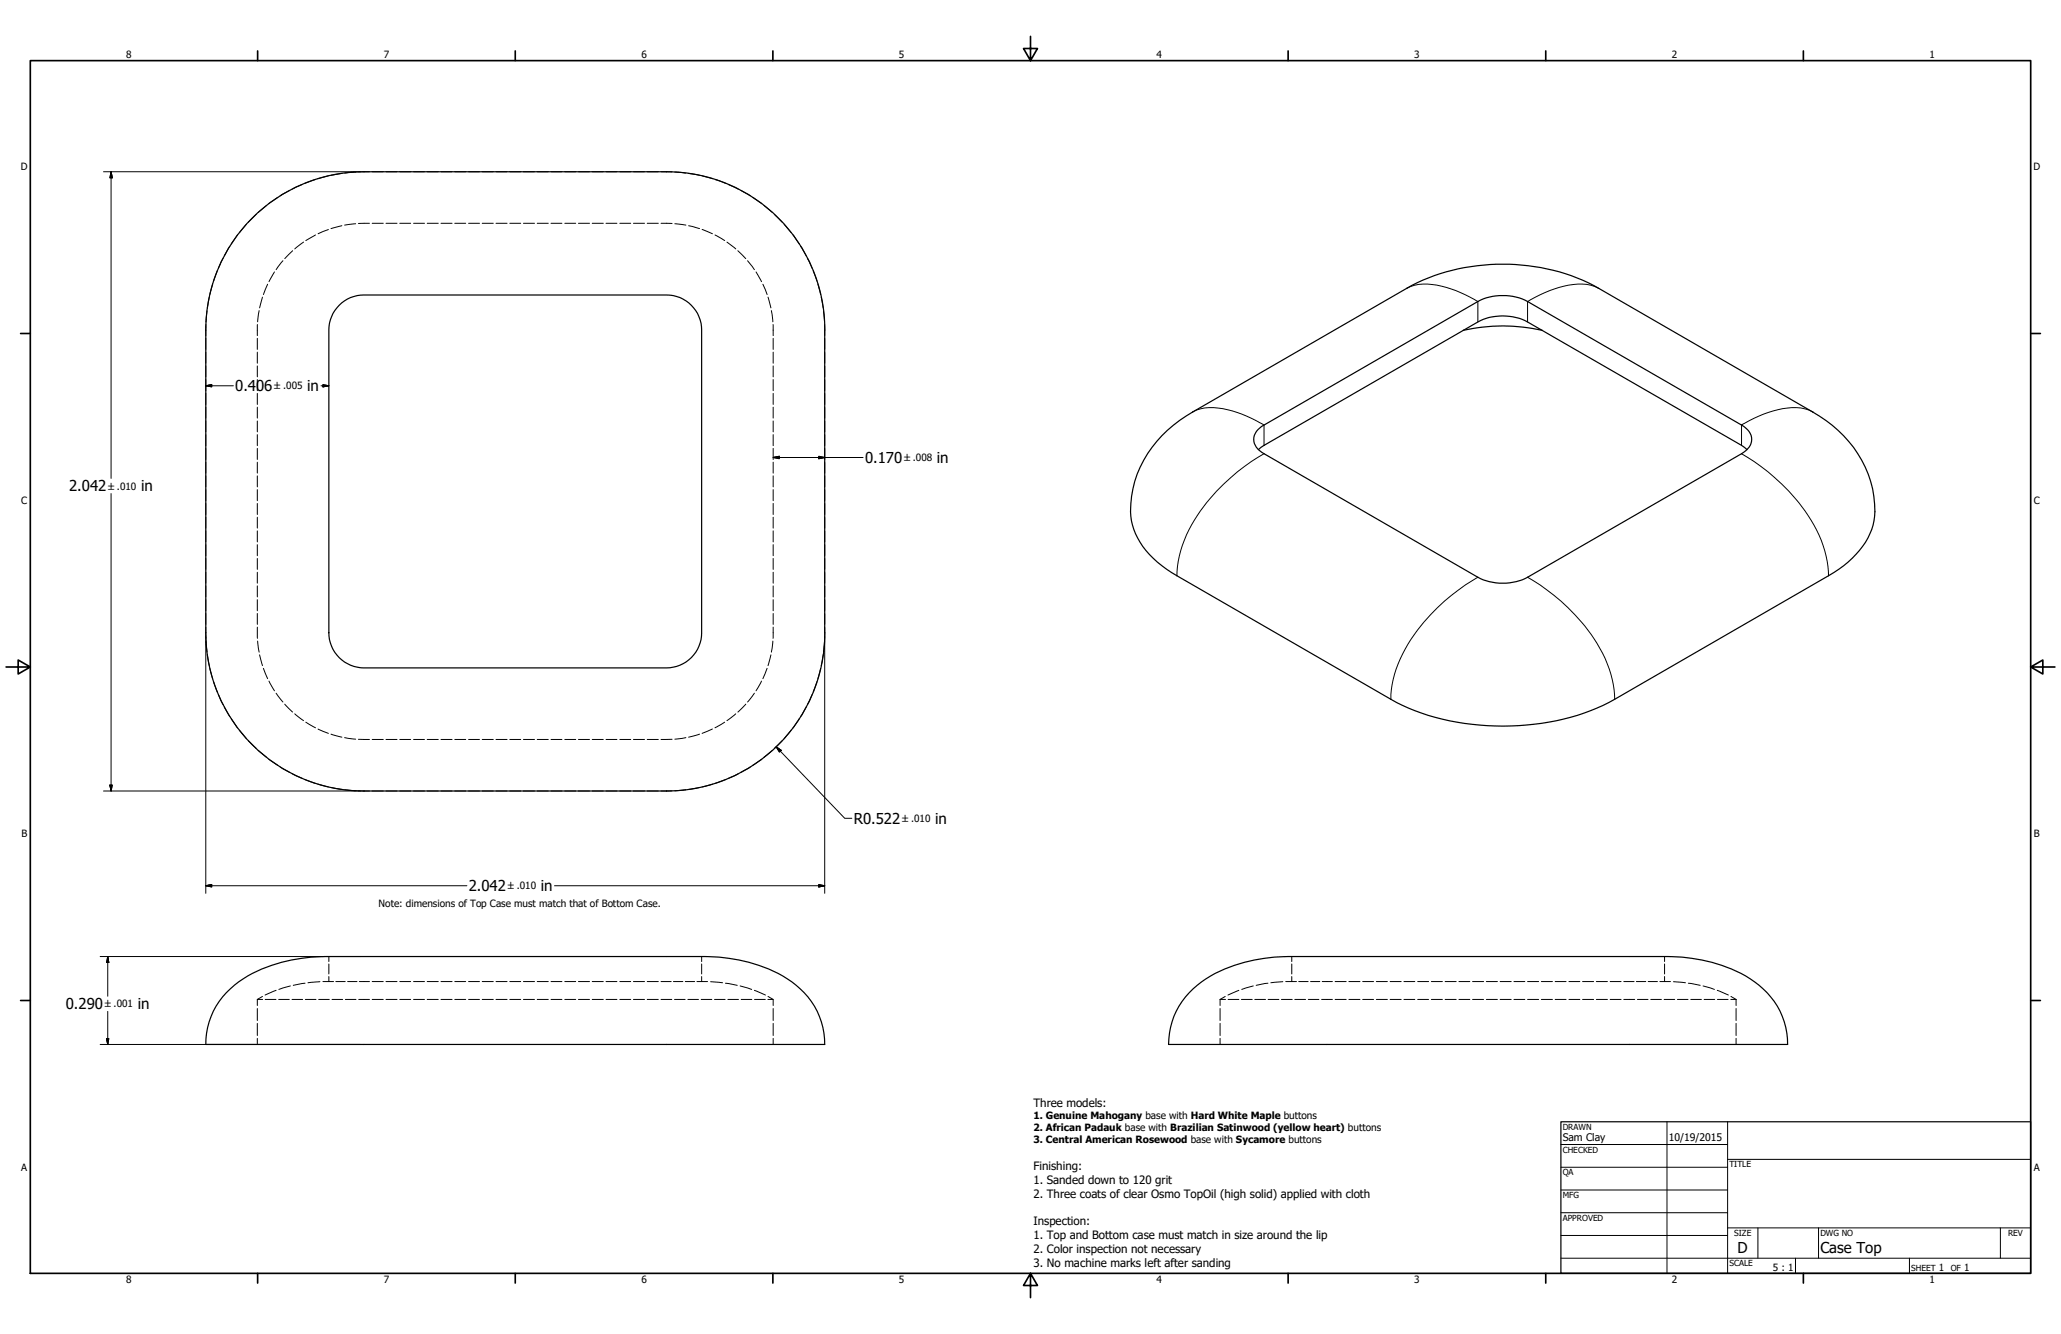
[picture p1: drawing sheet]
<svg xmlns="http://www.w3.org/2000/svg" width="864mm" height="559mm" viewBox="0 0 864 559" stroke-linecap="round" stroke-linejoin="round" font-family="sans-serif">
<!-- layer: Hidden (ANSI) -->
<g fill="none" stroke="#000" stroke-width=".42">
<path d="M121.4 79.8l-4 2.2M126.6 77.3l-4.2 1.9M132 75.2l-4.3 1.6M137.6 73.7l-4.4 1.2M143.3 72.6l-4.6 .8M149 72.1l-4.5 .4M154.8 71.9l-4.6 .1M156 71.9h4.6M161.7 71.9h4.7M167.5 71.9h4.6M173.3 71.9h4.6M179 71.9h4.6"/>
<path d="M184.8 71.9h4.6M190.6 71.9h4.5M196.3 71.9h4.6M202.1 71.9h4.6M207.8 71.9h4.7M213.6 71.9h4.6M219.3 71.9h4.7M225.1 71.9h4.6M230.9 71.9h4.6M236.7 71.9h4.5M242.4 71.9h4.6M248.2 71.9h4.6"/>
<path d="M253.9 71.9h4.6M259.7 71.9h4.6M265.4 71.9h4.7M271.2 71.9h4.6M277 71.9l4.6 .1M282.8 72.1l4.5 .4M288.5 72.6l4.6 .8M294.2 73.7l4.4 1.2M299.8 75.2l4.3 1.6M305.2 77.3l4.2 1.9M310.4 79.8l4 2.2M99.6 98.4l-2.7 3.8"/>
<path d="M103.3 93.9l-3 3.6M107.3 89.8l-3.3 3.3M111.7 86l-3.6 3M116.4 82.7l-3.8 2.6M132.2 98.4l-4.1 2.4M137.6 96.1l-4.3 1.8M143.3 94.6l-4.6 1.2M149 93.7l-4.6 .6M154.8 93.5l-4.6 .1M156 93.5h4.6M161.7 93.5h4.7M167.5 93.5h4.6"/>
<path d="M173.3 93.5h4.6M179 93.5h4.6M184.8 93.5h4.6M190.6 93.5h4.5M196.3 93.5h4.6M202.1 93.5h4.6M207.8 93.5h4.7M213.6 93.5h4.6M219.3 93.5h4.7M225.1 93.5h4.6M230.9 93.5h4.6M236.7 93.5h4.5"/>
<path d="M242.4 93.5h4.6M248.2 93.5h4.6M253.9 93.5h4.6M259.7 93.5h4.6M265.4 93.5h4.7M271.2 93.5h4.6M277 93.5l4.6 .1M282.8 93.7l4.6 .6M288.5 94.6l4.6 1.2M294.2 96.1l4.3 1.8M299.6 98.4l4.1 2.4M315.4 82.7l3.8 2.6"/>
<path d="M320.1 86l3.6 3M324.5 89.8l3.3 3.3M328.5 93.9l3 3.6M332.2 98.4l2.7 3.8M89.1 118.9l-1.2 4.5M91.1 113.5l-1.6 4.3M93.5 108.2l-2 4.2M96.3 103.2l-2.3 3.9M112.1 119.1l-1.7 4.3M115 113.9l-2.3 4.1M118.6 109.2l-2.9 3.8M122.6 105l-3.3 3.3"/>
<path d="M127.2 101.4l-3.7 2.9M304.6 101.4l3.7 2.9M309.2 105l3.3 3.3M313.2 109.2l2.9 3.8M316.8 113.9l2.3 4.1M319.7 119.1l1.7 4.3M335.5 103.1l2.3 4.1M338.3 108.2l2 4.2M340.7 113.5l1.6 4.3M342.7 118.9l1.2 4.5M86.3 136l-.1 4.6M86.7 130.2l-.4 4.6"/>
<path d="M87.7 124.5l-.8 4.5M107.9 136l-.1 4.6M108.6 130.1l-.7 4.7M110 124.5l-1.2 4.5M321.8 124.5l1.2 4.5M323.2 130.1l.6 4.7M323.9 136l.1 4.6M344.1 124.5l.8 4.5M345.1 130.2l.4 4.6M345.5 136l.1 4.6M86.2 141.7v4.7M86.2 147.5v4.6"/>
<path d="M86.2 153.3v4.6M86.2 159v4.6M107.8 141.7v4.7M107.8 147.5v4.6M107.8 153.3v4.6M107.8 159v4.6M324 141.7v4.7M324 147.5v4.6M324 153.3v4.6M324 159v4.6M345.6 141.7v4.7M345.6 147.5v4.6"/>
<path d="M345.6 153.3v4.6M345.6 159v4.6M86.2 164.8v4.6M86.2 170.6v4.5M86.2 176.3v4.6M107.8 164.8v4.6M107.8 170.6v4.5M107.8 176.3v4.6M324 164.8v4.6M324 170.6v4.5M324 176.3v4.6M345.6 164.8v4.6"/>
<path d="M345.6 170.6v4.5M345.6 176.3v4.6M86.2 182.1v4.6M86.2 187.8v4.7M86.2 193.6v4.6M86.2 199.3v4.7M107.8 182.1v4.6M107.8 187.8v4.7M107.8 193.6v4.6M107.8 199.3v4.7M324 182.1v4.6M324 187.8v4.7"/>
<path d="M324 193.6v4.6M324 199.3v4.7M345.6 182.1v4.6M345.6 187.8v4.7M345.6 193.6v4.6M345.6 199.3v4.7M86.2 205.1v4.6M86.2 210.9v4.6M86.2 216.7v4.5M107.8 205.1v4.6M107.8 210.9v4.6M107.8 216.7v4.5"/>
<path d="M324 205.1v4.6M324 210.9v4.6M324 216.7v4.5M345.6 205.1v4.6M345.6 210.9v4.6M345.6 216.7v4.5M86.2 222.4v4.6M86.2 228.2v4.6M86.2 233.9v4.6M86.2 239.7v4.6M107.8 222.4v4.6M107.8 228.2v4.6"/>
<path d="M107.8 233.9v4.6M107.8 239.7v4.6M324 222.4v4.6M324 228.2v4.6M324 233.9v4.6M324 239.7v4.6M345.6 222.4v4.6M345.6 228.2v4.6M345.6 233.9v4.6M345.6 239.7v4.6M86.2 245.4v4.7M86.2 251.2v4.6"/>
<path d="M86.2 257v4.6M107.8 245.4v4.7M107.8 251.2v4.6M107.8 257v4.6M324 245.4v4.7M324 251.2v4.6M324 257v4.6M345.6 245.4v4.7M345.6 251.2v4.6M345.6 257v4.6M86.2 262.7l.1 4.6M86.3 268.5l.4 4.6"/>
<path d="M86.9 274.3l.8 4.5M87.9 280l1.2 4.4M107.8 262.7l.1 4.7M107.9 268.5l.7 4.7M108.8 274.3l1.2 4.5M110.4 280l1.7 4.3M321.4 280l-1.7 4.3M323 274.3l-1.2 4.5M323.8 268.5l-.6 4.7M324 262.7l-.1 4.7M343.9 280l-1.2 4.4M344.9 274.3l-.8 4.5"/>
<path d="M345.5 268.5l-.4 4.6M345.6 262.7l-.1 4.6M89.5 285.5l1.6 4.4M91.5 291l2 4.1M94 296.2l2.3 4M112.7 285.3l2.3 4.1M115.7 290.4l2.9 3.7M119.3 295l3.3 3.3M123.5 299l3.7 2.9M308.3 299l-3.7 2.9M312.5 295l-3.3 3.3M316.1 290.4l-2.9 3.7"/>
<path d="M319.1 285.3l-2.3 4.1M337.8 296.2l-2.3 4M340.3 291l-2 4.1M342.3 285.5l-1.6 4.4M96.9 301.1l2.7 3.8M100.3 305.9l3 3.5M104 310.3l3.3 3.2M108.1 314.3l3.6 2.9M112.6 318l3.8 2.6M128.1 302.5l4.1 2.4M133.3 305.4l4.3 1.8M138.7 307.5l4.6 1.3"/>
<path d="M144.4 309l4.6 .6M150.2 309.7l4.6 .1M156 309.8h4.6M161.7 309.8h4.7M167.5 309.8h4.6M173.3 309.8h4.6M179 309.8h4.6M184.8 309.8h4.6M190.6 309.8h4.5M196.3 309.8h4.6M202.1 309.8h4.6M207.8 309.8h4.7"/>
<path d="M213.6 309.8h4.6M219.3 309.8h4.7M225.1 309.8h4.6M230.9 309.8h4.6M236.7 309.8h4.5M242.4 309.8h4.6M248.2 309.8h4.6M253.9 309.8h4.6M259.7 309.8h4.6M265.4 309.8h4.7M271.2 309.8h4.6M281.6 309.7l-4.6 .1"/>
<path d="M287.4 309l-4.6 .6M293.1 307.5l-4.6 1.3M298.5 305.4l-4.3 1.8M303.7 302.5l-4.1 2.4M319.2 318l-3.8 2.6M323.7 314.3l-3.6 2.9M327.8 310.3l-3.3 3.2M331.5 305.9l-3 3.5M334.9 301.1l-2.7 3.8M117.4 321.2l4 2.4M122.4 324.1l4.2 2M127.7 326.5l4.3 1.6"/>
<path d="M133.2 328.4l4.4 1.2M138.7 329.9l4.6 .8M144.5 330.8l4.5 .5M150.2 331.3h4.6M156 331.3h4.6M161.7 331.3h4.7M167.5 331.3h4.6M173.3 331.3h4.6M179 331.3h4.6M184.8 331.3h4.6M190.6 331.3h4.5M196.3 331.3h4.6"/>
<path d="M202.1 331.3h4.6M207.8 331.3h4.7M213.6 331.3h4.6M219.3 331.3h4.7M225.1 331.3h4.6M230.9 331.3h4.6M236.7 331.3h4.5M242.4 331.3h4.6M248.2 331.3h4.6M253.9 331.3h4.6M259.7 331.3h4.6M265.4 331.3h4.7"/>
<path d="M271.2 331.3h4.6M281.6 331.3h-4.6M287.3 330.8l-4.5 .5M293.1 329.9l-4.6 .8M298.6 328.4l-4.4 1.2M304.1 326.5l-4.3 1.6M309.4 324.1l-4.2 2M314.4 321.2l-4 2.4M107.8 418.7h2.2M107.8 418.7v2.5M110 417.4l-2.2 1.3M111.1 418.7h4.5"/>
<path d="M115.7 414.8l-4.6 2M116.8 418.7h4.4M121.7 413l-4.9 1.5M122.4 418.7h4.4M127.8 411.9l-4.9 .9M128 418.7h4.4M133.5 418.7h4.5M134 411.2l-5 .5M135.3 411.2h2.5M137.8 411.2h2M137.8 400.7v2.1M137.8 403.8v4.2"/>
<path d="M137.8 409.1v2.1M139.1 418.7h4.5M140.7 411.2h4M144.7 418.7h4.5M145.7 411.2h3.9M150.3 418.7h4.5M150.6 411.2h4.2M156 418.7h4.6M156 411.2h4.6M161.7 418.7h4.7M161.7 411.2h4.7M167.5 418.7h4.6"/>
<path d="M167.5 411.2h4.6M173.3 418.7h4.6M173.3 411.2h4.6M179 418.7h4.6M179 411.2h4.6M184.8 418.7h4.6M184.8 411.2h4.6M190.6 418.7h4.5M190.6 411.2h4.5M196.3 418.7h4.6M196.3 411.2h4.6M202.1 418.7h4.6"/>
<path d="M202.1 411.2h4.6M207.8 418.7h4.7M207.8 411.2h4.7M213.6 418.7h4.6M213.6 411.2h4.6M219.3 418.7h4.7M219.3 411.2h4.7M225.1 418.7h4.6M225.1 411.2h4.6M230.9 418.7h4.6M230.9 411.2h4.6M236.7 418.7h4.5"/>
<path d="M236.7 411.2h4.5M242.4 418.7h4.6M242.4 411.2h4.6M248.2 418.7h4.6M248.2 411.2h4.6M253.9 418.7h4.6M253.9 411.2h4.6M259.7 418.7h4.6M259.7 411.2h4.6M265.4 418.7h4.7M265.4 411.2h4.7M271.2 418.7h4.6"/>
<path d="M271.2 411.2h4.6M277 418.7h4.5M277 411.2h4.2M282.2 411.2h3.9M282.6 418.7h4.5M287.1 411.2h4M288.2 418.7h4.5M292 411.2h2M293.8 418.7h4.5M294 411.2h2.5M294 400.7v2.1M294 403.8v4.2"/>
<path d="M294 409.1v2.1M297.8 411.2l5 .5M299.4 418.7h4.4M304 411.9l4.9 .9M305 418.7h4.4M310.1 413l4.9 1.5M310.6 418.7h4.4M316.1 414.8l4.6 2M316.2 418.7h4.5M321.8 418.7h2.2v2.5M321.8 417.4l2.2 1.3M511.2 418.7h2.3"/>
<path d="M511.2 418.7v2.5M513.4 417.4l-2.2 1.3M514.6 418.7h4.5M519.1 414.8l-4.6 2M520.2 418.7h4.5M525.1 413l-4.8 1.5M525.8 418.7h4.5M531.3 411.9l-4.9 .9M531.4 418.7h4.5M537 418.7h4.5M537.5 411.2l-5 .5M538.7 411.2h2.6"/>
<path d="M541.3 411.2h1.9M541.3 400.7v2.1M541.3 403.8v4.2M541.3 409.1v2.1M542.5 418.7h4.6M544.2 411.2h3.9M548.2 418.7h4.4M549.1 411.2h3.9M553.8 418.7h4.5M554 411.2h4.3M559.4 418.7h4.7M559.4 411.2h4.7"/>
<path d="M565.2 418.7h4.6M565.2 411.2h4.6M571 418.7h4.6M571 411.2h4.6M576.7 418.7h4.6M576.7 411.2h4.6M582.5 418.7h4.6M582.5 411.2h4.6M588.3 418.7h4.5M588.3 411.2h4.5M594 418.7h4.6M594 411.2h4.6"/>
<path d="M599.8 418.7h4.6M599.8 411.2h4.6M605.5 418.7h4.7M605.5 411.2h4.7M611.3 418.7h4.6M611.3 411.2h4.6M617 418.7h4.7M617 411.2h4.7M622.8 418.7h4.6M622.8 411.2h4.6M628.6 418.7h4.6M628.6 411.2h4.6"/>
<path d="M634.4 418.7h4.5M634.4 411.2h4.5M640.1 418.7h4.6M640.1 411.2h4.6M645.9 418.7h4.6M645.9 411.2h4.6M651.6 418.7h4.6M651.6 411.2h4.6M657.4 418.7h4.6M657.4 411.2h4.6M663.1 418.7h4.7M663.1 411.2h4.7"/>
<path d="M668.9 418.7h4.6M668.9 411.2h4.6M674.7 418.7h4.6M674.7 411.2h4.6M680.4 411.2h4.3M680.4 418.7h4.6M685.7 411.2h3.9M686.1 418.7h4.5M690.6 411.2h3.9M691.7 418.7h4.5M695.5 411.2h2M697.3 418.7h4.4"/>
<path d="M697.5 411.2h2.5M697.5 400.7v2.1M697.5 403.8v4.2M697.5 409.1v2.1M701.2 411.2l5 .5M702.9 418.7h4.4M707.5 411.9l4.9 .9M708.5 418.7h4.4M713.6 413l4.8 1.5M714.1 418.7h4.4M719.6 414.8l4.6 2M719.6 418.7h4.5"/>
<path d="M725.2 418.7h2.3M725.3 417.4l2.2 1.3M727.5 418.7v2.5M107.8 422.5v5M107.8 428.7v5.1M107.8 435v2.5M324 422.5v5M324 428.7v5.1M324 435v2.5M511.2 422.5v5M511.2 428.7v5.1M511.2 435v2.5"/>
<path d="M727.5 422.5v5M727.5 428.7v5.1M727.5 435v2.5"/>
</g>
<!-- layer: Visible (ANSI) -->
<path d="M105.7 91.4a66.1 66.1 0 0 1 46.8-19.5h126.8a66.3 66.3 0 0 1 66.3 66.4v126.7a66.3 66.3 0 0 1-66.3 66.3h-126.8a66.3 66.3 0 0 1-66.3-66.3v-126.7a66.1 66.1 0 0 1 19.5-46.9zM142.1 127.9a14.2 14.2 0 0 1 10.4-4.3h126.8a14.7 14.7 0 0 1 14.7 14.7v126.7a14.7 14.7 0 0 1-14.7 14.8h-126.8a14.7 14.7 0 0 1-14.7-14.8v-126.7a14.9 14.9 0 0 1 4.3-10.4zM613.1 138.4a75.5 75.5 0 0 1 33.1 0M529.7 186.6l-2.4 1.7M94.9 415.8a47.7 47.7 0 0 1 23.1-12.7 72.3 72.3 0 0 1 19.8-2.4h156.2a65 65 0 0 1 37.8 10.6 31.6 31.6 0 0 1 13.8 26.2h-259.4a31.1 31.1 0 0 1 8.7-21.7zM498.3 415.8a49.5 49.5 0 0 1 27.3-13.7 71.1 71.1 0 0 1 15.7-1.4h156.2a64.7 64.7 0 0 1 37.7 10.6 31.5 31.5 0 0 1 13.8 26.2h-259.4a30.8 30.8 0 0 1 8.7-21.7z" fill="none" stroke="#000" stroke-width=".51"/>
<!-- layer: Visible Narrow (ANSI) -->
<path d="M589.3 120.8a21.4 21.4 0 0 1 16.7-.4 59.2 59.2 0 0 1 13.3 5.9v8.6M670 120.8a21.4 21.4 0 0 0-16.7-.4 59.2 59.2 0 0 0-13.2 5.9v8.6M499.7 172.6a21.5 21.5 0 0 1 16.7-.5 59.2 59.2 0 0 1 13.3 6v8.5M759.7 172.6a21.4 21.4 0 0 0-16.8-.5 55.7 55.7 0 0 0-13.2 6v8.5M529.7 190.1a77.4 77.4 0 0 0-33.4 36.2l-2.1 6.6-.8 4.3-.3 4M729.7 190.1a78.3 78.3 0 0 1 33.4 36.2l1.5 4.4 1 4.4 .6 6.1M619.3 241.8a76.5 76.5 0 0 0-34.3 38.4l-1.7 6.6-.5 6.1M640.1 241.8a77.4 77.4 0 0 1 33.4 36.3l2.1 6.6 .7 4.2 .3 4" fill="none" stroke="#000" stroke-width=".42"/>
<path d="M486.9 182.5a59.7 59.7 0 0 1 12.8-9.9l89.6-51.8a84.8 84.8 0 0 1 80.7 0l89.6 51.8a48.1 48.1 0 0 1 26 41.8 28.7 28.7 0 0 1-11.2 21.1l-3.9 2.9-4.3 2.8-89.6 51.7a100.9 100.9 0 0 1-59.8 10.5 87.1 87.1 0 0 1-34-10.5l-89.7-51.7a37.2 37.2 0 0 1-18.6-21.2 40.2 40.2 0 0 1 6.4-30zM527 180l1.6-1.4 90.7-52.3a23.1 23.1 0 0 1 20.8 0l89.6 51.8a6.5 6.5 0 0 1 3.7 8.4l-1.9 2.3-1.8 1.3-89.6 51.7a23.1 23.1 0 0 1-20.8 0l-89.6-51.7a6.4 6.4 0 0 1-3.7-8.5zM529.7 186.6l89.6-51.7a22.6 22.6 0 0 1 20.8 0l89.6 51.7 2.3 1.7" fill="none" stroke="#000" stroke-width=".51"/>
<!-- layer: Border (ANSI) -->
<g fill="none" stroke="#000" stroke-width=".7">
<path d="M431.8 15.2v10.2l-2.9-5.1h5.8l-2.9 5.1M12.7 25.4h838.2v508h-838.2zM107.9 21.3v4.1M215.9 21.3v4.1M323.8 21.3v4.1M539.8 21.3v4.1M647.7 21.3v4.1M755.6 21.3v4.1M8.6 139.7h4.1M850.9 139.7h4.1M2.5 279.4h10.2l-5.1-2.9v5.8l5.1-2.9M850.9 279.4l5.1 2.9v-5.8l-5.1 2.9h10.2"/>
<path d="M8.6 419.1h4.1M850.9 419.1h4.1M107.9 533.4v4.1M215.9 533.4v4.1M323.8 533.4v4.1M431.8 533.4l2.9 5.1h-5.8l2.9-5.1v10.2M539.8 533.4v4.1M647.7 533.4v4.1M755.6 533.4v4.1"/>
</g>
<!-- layer: Title (ANSI) -->
<g fill="none" stroke="#000" stroke-width=".42">
<path d="M654 479.4h69.9M698.5 469.9v63.5M723.9 469.9v63.5M654 488.9h69.9M654 498.5h69.9M723.9 485.6h127M654 508h69.9M654 517.5h69.9M723.9 514.3h127M736.6 514.3v12.7M762 514.3v12.7M838.2 514.3v12.7"/>
<path d="M654 527h196.9M752.3 527v6.4M800.1 527v6.4"/>
</g>
<path d="M654 469.9h196.9v63.5h-196.9z" fill="none" stroke="#000" stroke-width=".51"/>
<!-- layer: Dimension (ANSI) -->
<g fill="none" stroke="#000" stroke-width=".42">
<path d="M43.4 71.9h107.5M46.5 71.9l.6 2.6h-1.1zM46.5 71.9v128.5M86.2 161.6l2.5-.5v1zM86.2 161.6h11.6M134.5 161.6h3.3M135.3 161.1l2.5 .5-2.5 .5zM324 191.6l2.5-.5v1.1zM324 191.6h37.6M343.1 191.1l2.5 .5-2.5 .6zM46.5 206.8v124.5M86.2 266.6v107.6"/>
<path d="M345.6 266.6v107.6M325.2 312.9l2.1 1.4-.7 .7zM325.2 312.9l28.7 29.9h3M43.4 331.3h107.5M46 328.9h1.1l-.6 2.4zM86.2 371l2.5-.5v1zM86.2 371h109.4M232.3 371h113.3M343.1 370.5l2.5 .5-2.5 .5zM42 400.7h108.9M45.1 400.7l.5 2.5h-1zM45.1 400.7v16.6"/>
<path d="M42 437.5h108.9M44.6 435h1l-.5 2.5zM45.1 423.7v13.8"/>
</g>
<g fill="#000" stroke="#000" stroke-width=".42">
<path d="M46.5 71.9l.6 2.6zM46.5 71.9l.6 2.6h-1.1zM86.2 161.6l2.5-.5zM86.2 161.6l2.5-.5v1zM135.3 162.1l2.5-.5zM135.3 161.1l2.5 .5-2.5 .5zM324 191.6l2.5-.5zM324 191.6l2.5-.5v1.1zM343.1 192.2l2.5-.6zM343.1 191.1l2.5 .5-2.5 .6zM325.2 312.9l2.1 1.4zM325.2 312.9l2.1 1.4-.7 .7z"/>
<path d="M46 328.9l.5 2.4zM46 328.9h1.1l-.6 2.4zM86.2 371l2.5-.5zM86.2 371l2.5-.5v1zM343.1 371.5l2.5-.5zM343.1 370.5l2.5 .5-2.5 .5zM45.1 400.7l.5 2.5zM45.1 400.7l.5 2.5h-1zM44.6 435l.5 2.5zM44.6 435h1l-.5 2.5z"/>
</g>
<g font-size="6.3">
<text x="98.6" y="163.8">0.406</text>
<text x="128.8" y="163.9">in</text>
<text x="362.5" y="193.9">0.170</text>
<text x="392.6" y="194">in</text>
<text x="29" y="205.9">2.042</text>
<text x="59.1" y="205.9">in</text>
<text x="357.8" y="345.1">R0.522</text>
<text x="391.9" y="345.1">in</text>
<text x="196.4" y="373.3">2.042</text>
<text x="226.6" y="373.3">in</text>
<text x="27.6" y="422.8">0.290</text>
<text x="57.7" y="422.8">in</text>
<text x="728.1" y="524.9">D</text>
<text x="762.8" y="525">Case Top</text>
</g>
<g font-size="4.8">
<text x="433.1" y="463.7">Three models:</text>
<text x="433.1" y="490.2">Finishing:</text>
<text x="433.1" y="496">1. Sanded down to 120 grit</text>
<text x="433.1" y="501.8">2. Three coats of clear Osmo TopOil (high solid) applied with cloth</text>
<text x="433.1" y="513.3">Inspection:</text>
<text x="433.1" y="519">1. Top and Bottom case must match in size around the lip</text>
<text x="433.1" y="524.8">2. Color inspection not necessary</text>
<text x="433.1" y="530.6">3. No machine marks left after sanding</text>
</g>
<g font-size="4.4">
<text x="654.8" y="477.8">Sam Clay</text>
<text x="699.3" y="478">10/19/2015</text>
</g>
<g font-size="4.2">
<text x="52.8" y="24.4">8</text>
<text x="160.8" y="24.4">7</text>
<text x="268.7" y="24.4">6</text>
<text x="376.7" y="24.4">5</text>
<text x="484.6" y="24.4">4</text>
<text x="592.6" y="24.4">3</text>
<text x="700.5" y="24.4">2</text>
<text x="808.5" y="24.4">1</text>
<text x="8.8" y="71.4">D</text>
<text x="852" y="71.4">D</text>
<text x="8.9" y="211.1">C</text>
<text x="852.2" y="211.1">C</text>
<text x="9" y="350.8">B</text>
<text x="852.2" y="350.8">B</text>
<text x="158.6" y="379.9">Note: dimensions of Top Case must match that of Bottom Case.</text>
<text x="433.1" y="468.9">1. Genuine Mahogany base with Hard White Maple buttons</text>
<text x="433.1" y="473.9">2. African Padauk base with Brazilian Satinwood (yellow heart) buttons</text>
<text x="433.1" y="478.9">3. Central American Rosewood base with Sycamore buttons</text>
<text x="8.9" y="490.5">A</text>
<text x="852.2" y="490.5">A</text>
<text x="742.9" y="532.6">5 : 1</text>
<text x="812.4" y="532.6">1</text>
<text x="823" y="532.6">1</text>
<text x="52.8" y="537.5">8</text>
<text x="160.8" y="537.5">7</text>
<text x="268.7" y="537.5">6</text>
<text x="376.7" y="537.5">5</text>
<text x="484.6" y="537.5">4</text>
<text x="592.6" y="537.5">3</text>
<text x="700.5" y="537.5">2</text>
<text x="808.5" y="537.5">1</text>
</g>
<g font-size="4">
<text x="114.9" y="163.1">±.005</text>
<text x="378.8" y="193.2">±.008</text>
<text x="45.3" y="205.1">±.010</text>
<text x="378.1" y="344.3">±.010</text>
<text x="212.9" y="372.6">±.010</text>
<text x="43.9" y="422">±.001</text>
</g>
<g font-size="3.5">
<text x="654.8" y="473.2">DRAWN</text>
<text x="654.8" y="482.8">CHECKED</text>
<text x="724.7" y="488.9">TITLE</text>
<text x="654.8" y="492.3">QA</text>
<text x="654.8" y="501.8">MFG</text>
<text x="654.8" y="511.4">APPROVED</text>
<text x="726.7" y="517.7">SIZE</text>
<text x="762.8" y="517.7">DWG NO</text>
<text x="841.4" y="517.7">REV</text>
<text x="724.7" y="530.4">SCALE</text>
<text x="800.9" y="532.6">SHEET</text>
<text x="817.4" y="532.6">OF</text>
</g>
</svg>
